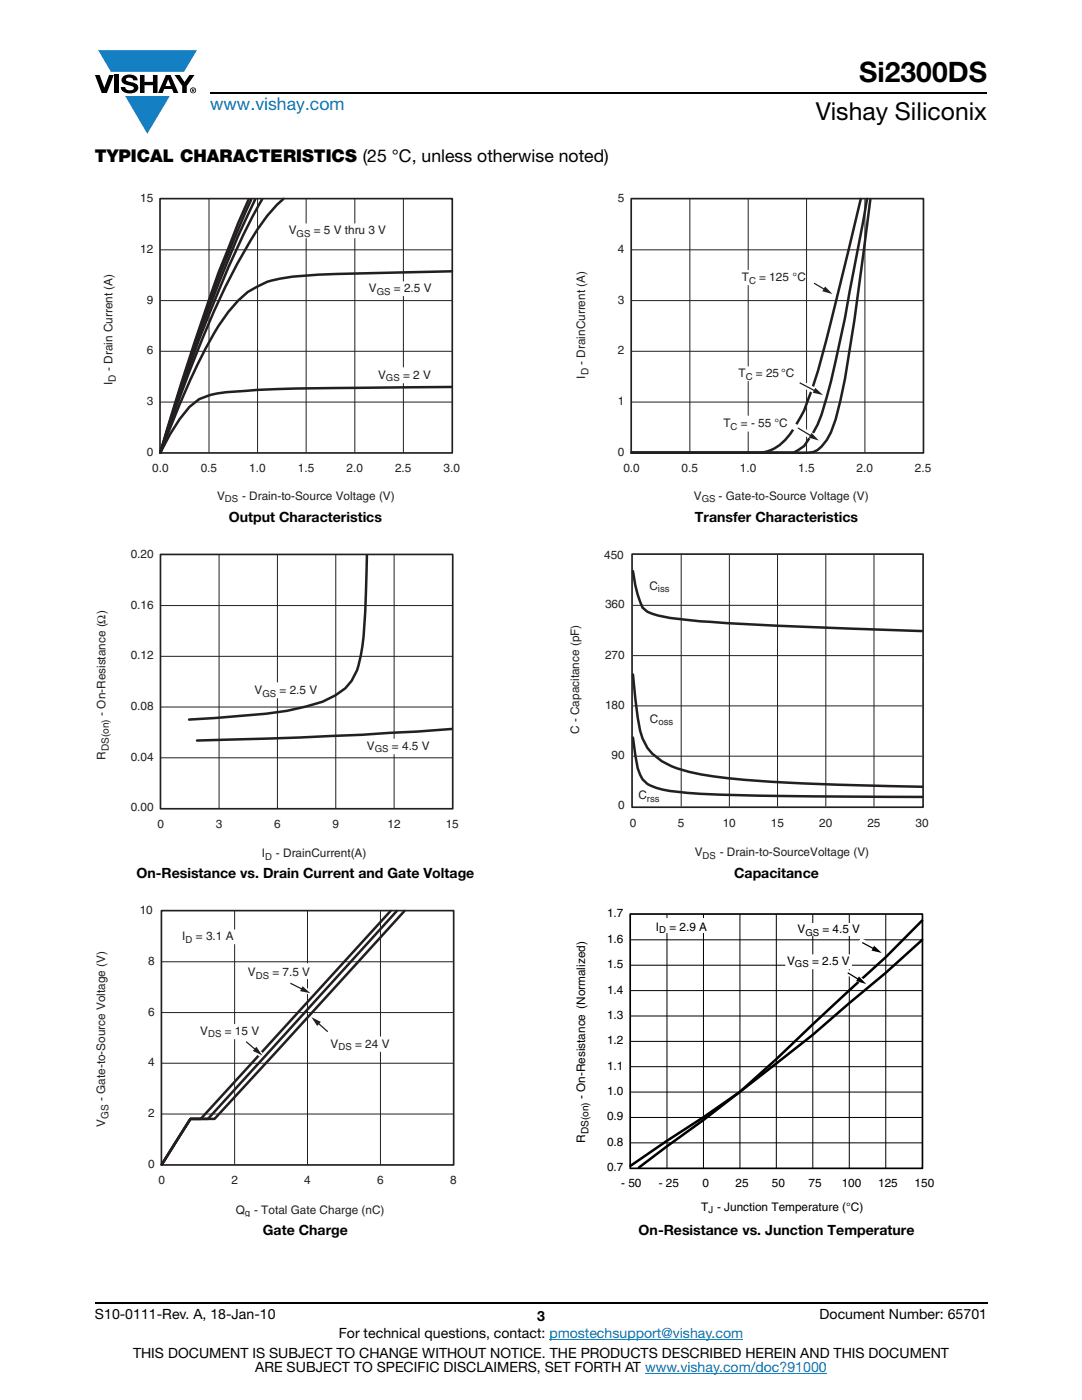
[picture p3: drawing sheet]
<svg xmlns="http://www.w3.org/2000/svg" width="216mm" height="279mm" viewBox="0 0 216 279" stroke-linecap="round" stroke-linejoin="round" font-family="sans-serif">
<g fill="#147fc3">
<path d="M19.6 10h19.7l-2.6 4.3h-1.1h-13.5z"/>
<path d="M25 19.2h8.9l-4.5 7.5z"/>
</g>
<g fill="#000">
<path d="M18.9 15h1l.9 2.5 1-2.5h.9l-1.4 3.6h-1zM22.9 15h.9v3.6h-.9zM24.6 15.3a2.1 2.1 0 0 1 2.8 .3l.1 .4h-.9a.79 .79 0 0 0-.7-.5 .79 .79 0 0 0-.8 .4l.3 .3 1 .2a1.08 1.08 0 0 1 1.2 1 1.08 1.08 0 0 1-1.1 1.2 1.73 1.73 0 0 1-2.4-1.2h.9a.96 .96 0 0 0 .8 .6 .96 .96 0 0 0 .9-.4 1.31 1.31 0 0 0-1.2-.6 1.03 1.03 0 0 1-1.1-.6 1.03 1.03 0 0 1 .2-1.1zM27.9 15h.9v1.3h1.7v-1.3h.9v3.6h-.9v-1.6h-1.7v1.6h-.9zM34.8 15h1.1l.9 1.4 1-1.4h1l-1.5 2.2v1.4h-.9v-1.4z"/>
<path d="M33.6 15.9l.5 1.3h-1.1zM33.1 15l-1.6 3.6h1l.3-.8h1.5l.3 .8h1l-1.6-3.6z"/>
<path d="M38.4 17.8h.2v.2h-.2zM38.3 17.7v.7h.1v-.3l.4 .3-.2-.3 .2-.2-.1-.2z"/>
<path d="M38.1 18a.46 .46 0 0 1 .9 0 .46 .46 0 0 1-.9 0zM37.9 18a.6 .6 0 0 0 1.2 0 .6 .6 0 0 0-1.2 0z"/>
</g>
<path d="M42 18.6h155M18.9 260h178.1" fill="none" stroke="#000" stroke-width=".36"/>
<path d="M109.6 267.3h38.7M128.7 274h36.3" fill="none" stroke="#007ec4" stroke-width=".2"/>
<path d="M20.4 38.4h71.4v62.1h-71.4z" fill="#fff"/>
<path d="M41.7 39.7v50.7M51.4 39.7v50.7M61.1 39.7v50.7M70.8 39.7v50.7M80.5 39.7v50.7M32 60h58.2M32 49.9h58.2M32 70.1h58.2M32 80.2h58.2" fill="none" stroke="#231f20" stroke-width=".2"/>
<path d="M49.6 39.8l-.2 .4a344.6 344.6 0 0 0-12.2 33l-5.2 17.1M50.1 39.8l-2.6 5.9-3.9 9.7a564 564 0 0 0-9.7 28.6l-1.9 6.3M50.9 39.8a322.7 322.7 0 0 0-17 44.4l-1.9 6.1M52.3 39.7l-2.5 4.7a257.7 257.7 0 0 0-13.9 34.3l-3.9 11.6M56.6 39.7a41.9 41.9 0 0 0-8.3 11.3 204.2 204.2 0 0 0-13.5 31.2l-2.8 8.1M90.2 54.1l-14.3 .4a180.9 180.9 0 0 0-19.2 1 15.4 15.4 0 0 0-11.1 6.7 81.1 81.1 0 0 0-8.3 15.2l-5.3 12.9M90.1 77.2l-29.7 .3-10.9 .5a36.6 36.6 0 0 0-7.8 .9l-2 .8-1.9 1.5-1.9 2.4-2 3.1-1.9 3.6" fill="none" stroke="#231f20" stroke-width=".5"/>
<path d="M31.9 39.6h58.3v50.8h-58.3z" fill="none" stroke="#231f20" stroke-width=".34"/>
<path d="M57.5 44.8h19.9v2.6h-19.9z" fill="#fff"/>
<path d="M57.5 44.8h19.9v2.6h-19.9z" fill="none" stroke="#fff" stroke-width=".34"/>
<path d="M75.2 73.5h11.6v2.8h-11.6z" fill="#fff"/>
<path d="M75.2 73.5h11.6v2.8h-11.6z" fill="none" stroke="#fff" stroke-width=".34"/>
<path d="M73.4 56.3h13.6v2.6h-13.6z" fill="#fff"/>
<path d="M73.4 56.3h13.6v2.6h-13.6z" fill="none" stroke="#fff" stroke-width=".34"/>
<path d="M19 109.6h72.6v62.1h-72.6z" fill="#fff"/>
<path d="M43.7 110.7v50.7M55.4 110.7v50.7M67 110.7v50.7M78.6 110.7v50.7M32.1 131h58.2M32.1 120.9h58.2M32.1 151.2h58.2M32.1 141.1h58.2" fill="none" stroke="#231f20" stroke-width=".2"/>
<path d="M73.2 110.8v.8a232.2 232.2 0 0 1-.8 17l-.2 1.3a16.2 16.2 0 0 1-2 6l-1.3 1.5-2 1.4-2.5 1.2a57.6 57.6 0 0 1-16.1 2.8l-10.6 .8M90.2 145.5a851.4 851.4 0 0 1-50.9 2.3" fill="none" stroke="#231f20" stroke-width=".5"/>
<path d="M32 110.6h58.3v50.8h-58.3z" fill="none" stroke="#231f20" stroke-width=".34"/>
<path d="M50.6 136.4h12.9v2.8h-12.9z" fill="#fff"/>
<path d="M50.6 136.4h12.9v2.8h-12.9z" fill="none" stroke="#fff" stroke-width=".34"/>
<path d="M72.8 147.6h13.2v2.8h-13.2z" fill="#fff"/>
<path d="M72.8 147.6h13.2v2.8h-13.2z" fill="none" stroke="#fff" stroke-width=".34"/>
<path d="M18.9 180.8h72.2v62h-72.2z" fill="#fff"/>
<path d="M32.3 191.9h58.2M46.8 181.8v50.7M61.4 181.8v50.7M75.9 181.8v50.7M32.3 212.2h58.2M32.3 202.1h58.2M32.3 222.3h58.2" fill="none" stroke="#231f20" stroke-width=".2"/>
<path d="M77.9 181.8l-37.8 41.5h-2.1l-5.7 9.1M79.2 181.8l-37.7 41.5h-3.5l-5.7 9.1M80.7 181.8l-37.9 41.5h-4.8l-5.7 9.1" fill="none" stroke="#231f20" stroke-width=".5"/>
<path d="M32.2 181.7h58.3v50.8h-58.3z" fill="none" stroke="#231f20" stroke-width=".34"/>
<path d="M36.2 185.7h10.8v2.6h-10.8z" fill="#fff"/>
<path d="M36.2 185.7h10.8v2.6h-10.8z" fill="none" stroke="#fff" stroke-width=".34"/>
<path d="M61.8 203.4l.8-.7 3.6 3.4-.7 .7z" fill-rule="evenodd" fill="#fff"/>
<path d="M61.8 203.4l.8-.7 3.6 3.4-.7 .7z" fill="none" stroke="#fff" stroke-width=".34"/>
<path d="M65.7 207h12.2v2.7h-12.2z" fill="#fff"/>
<path d="M65.7 207h12.2v2.7h-12.2z" fill="none" stroke="#fff" stroke-width=".34"/>
<path d="M57.7 195.7l4.6 1.9-.4 1-4.6-2z" fill-rule="evenodd" fill="#fff"/>
<path d="M47.9 192.4h15.3v2.8h-15.3z" fill="#fff"/>
<path d="M47.9 192.4h15.3v2.8h-15.3z" fill="none" stroke="#fff" stroke-width=".34"/>
<path d="M48.2 207.5l.7-.7 3.6 3.4-.7 .7z" fill-rule="evenodd" fill="#fff"/>
<path d="M39.8 204.5h12v2.7h-12z" fill="#fff"/>
<path d="M39.8 204.5h12v2.7h-12z" fill="none" stroke="#fff" stroke-width=".34"/>
<path d="M63.4 204.1l2 1.8" fill="none" stroke="#231f20" stroke-width=".25"/>
<path d="M62.1 203l1.9 .9-.7 .9z" fill="#231f20"/>
<path d="M49.2 207.9l1.9 1.7" fill="none" stroke="#231f20" stroke-width=".25"/>
<path d="M51.2 208.9l1.2 1.7-2-.9z" fill="#231f20"/>
<path d="M57.9 196.2l2.6 1.3" fill="none" stroke="#231f20" stroke-width=".25"/>
<path d="M60.4 196.8l1.5 1.4-2-.4z" fill="#231f20"/>
<path d="M114.8 38.4h71v62.1h-71z" fill="#fff"/>
<path d="M137.7 39.7v50.7M149.3 39.7v50.7M160.9 39.7v50.7M172.6 39.7v50.7M126 60h58.2M126 49.9h58.2M126 70.1h58.2M126 80.2h58.2" fill="none" stroke="#231f20" stroke-width=".2"/>
<path d="M171.8 39.7l-7.5 30.5a95.1 95.1 0 0 1-3.8 11.7 19.8 19.8 0 0 1-5.3 7.2l-2.1 1-1.2 .2h-25.9M173 39.7l-2.5 13.7a338.6 338.6 0 0 1-5.5 25.8 22.6 22.6 0 0 1-4.5 9.8l-2.1 1.3h-32.4M173.7 39.8a646.9 646.9 0 0 1-5.1 35.8l-1.9 8.1a10.7 10.7 0 0 1-3.6 6.1l-.8 .4-1 .1h-35.3" fill="none" stroke="#231f20" stroke-width=".5"/>
<path d="M125.9 39.6h58.4v50.8h-58.4z" fill="none" stroke="#231f20" stroke-width=".34"/>
<path d="M159.5 75.7l5.2 2.7-.6 1-5.2-2.7z" fill-rule="evenodd" fill="#fff"/>
<path d="M147.2 73.3h11.5v2.6h-11.5z" fill="#fff"/>
<path d="M147.2 73.3h11.5v2.6h-11.5z" fill="none" stroke="#fff" stroke-width=".34"/>
<path d="M162.4 55.8l4.2 2.6-.5 .9-4.2-2.5z" fill-rule="evenodd" fill="#fff"/>
<path d="M147.7 54h12.7v2.8h-12.7z" fill="#fff"/>
<path d="M147.7 54h12.7v2.8h-12.7z" fill="none" stroke="#fff" stroke-width=".34"/>
<path d="M144.1 83.1h12.7v2.9h-12.7z" fill="#fff"/>
<path d="M144.1 83.1h12.7v2.9h-12.7z" fill="none" stroke="#fff" stroke-width=".34"/>
<path d="M158.4 84.4l5.7 3-.7 1.1-5.6-3z" fill-rule="evenodd" fill="#fff"/>
<g fill="#fff">
<path d="M159.6 76.4l3.1 1.7z"/>
<path d="M162.7 77.2l2 1.9-2.7-.6z"/>
</g>
<path d="M159.6 76.4l3.1 1.7" fill="none" stroke="#231f20" stroke-width=".25"/>
<path d="M162.7 77.4l1.5 1.4-2-.4z" fill="#231f20"/>
<g fill="#fff">
<path d="M162.4 56.5l2.3 1.3z"/>
<path d="M164.6 57l2 2-2.7-.8z"/>
</g>
<path d="M162.4 56.5l2.3 1.3" fill="none" stroke="#231f20" stroke-width=".25"/>
<path d="M164.6 57.2l1.5 1.5-2-.6z" fill="#231f20"/>
<path d="M159.3 85.4l2.7 1.7" fill="none" stroke="#231f20" stroke-width=".25"/>
<path d="M161.9 86.4l1.5 1.5-2-.6z" fill="#231f20"/>
<path d="M113.6 109.6h71.7v62.1h-71.7z" fill="#fff"/>
<path d="M135.9 110.8v50.2M145.5 110.8v50.2M155.1 110.8v50.2M164.8 110.8v50.2M174.4 110.8v50.2M126.3 130.8h57.8M126.3 120.8h57.8M126.3 150.9h57.8M126.3 140.9h57.8" fill="none" stroke="#231f20" stroke-width=".2"/>
<path d="M126.3 114a23.5 23.5 0 0 0 1.9 7.3 8.2 8.2 0 0 0 4.8 1.9 289.7 289.7 0 0 0 27.2 1.9l23.8 .8M126.3 134.6l.9 8.6a10.9 10.9 0 0 0 4.9 8.7 29.6 29.6 0 0 0 10.5 3.1 395.9 395.9 0 0 0 39.7 2h1.7M126.3 147.2l.5 3.5a7.5 7.5 0 0 0 2.4 5.8 21 21 0 0 0 8.5 1.8l5.9 .3 9 .2 31.4 .2" fill="none" stroke="#231f20" stroke-width=".5"/>
<path d="M126.1 110.6h58.1v50.5h-58.1z" fill="none" stroke="#231f20" stroke-width=".34"/>
<path d="M114.7 181.1h71.7v61.4h-71.7z" fill="#fff"/>
<g fill="none" stroke="#000" stroke-width=".2">
<path d="M125.8 197.7h58.2M125.8 192.6h58.2M125.8 187.6h58.2M133.1 182.5v50.6M140.4 182.5v50.6M147.6 182.5v50.6M154.9 182.5v50.6M162.2 182.5v50.6M169.5 182.5v50.6M176.7 182.5v50.6M125.8 217.9h58.2M125.8 212.9h58.2"/>
<path d="M125.8 207.8h58.2M125.8 202.8h58.2M125.8 228.1h58.2M125.8 223h58.2"/>
</g>
<path d="M184 183.7l-7.3 7.3-14.5 13.4-7.3 7-7.3 6.5-7.3 5.6-12.8 9.5M184 187.6l-7.3 6.6-7.3 6-7.2 6.3-14.6 11.4-7.3 5.1-7.2 4.7-7.3 5" fill="none" stroke="#000" stroke-width=".5"/>
<path d="M125.7 182.4h58.4v50.8h-58.4z" fill="none" stroke="#000" stroke-width=".34"/>
<g fill="#fff">
<path d="M171.8 187.2l4.6 2.7-.5 1-4.7-2.7z" fill-rule="evenodd"/>
<path d="M169.1 193.4l4.1 2.5-.5 1-4.1-2.6z" fill-rule="evenodd"/>
</g>
<g fill="#fff">
<path d="M158.9 184.3h13v2.6h-13z"/>
<path d="M156.9 190.6h12.9v2.7h-12.9z"/>
</g>
<path d="M156.9 190.6h12.9v2.7h-12.9z" fill="none" stroke="#fff" stroke-width=".34"/>
<path d="M129.2 183.3h14.5v2.9h-14.5z" fill="#fff"/>
<path d="M169.2 194.1l2.2 1.4M172.1 188.1l2.4 1.3" fill="none" stroke="#000" stroke-width=".25"/>
<path d="M171.4 194.9l1.5 1.5-2.1-.6zM174.4 188.7l1.6 1.5-2.1-.5z" fill="#000"/>
<text font-size="5.6" x="171.4" y="16.4">Si2300DS</text>
<text font-size="4.9" x="162.8" y="24">Vishay Siliconix</text>
<text font-size="3.5" fill="#007ec4" x="42" y="21.9">www.vishay.com</text>
<text font-size="3.5" x="18.9" y="32.3">TYPICAL CHARACTERISTICS (25 °C, unless otherwise noted)</text>
<g font-size="2.8">
<text x="45.7" y="104.1">Output Characteristics</text>
<text x="138.7" y="104.1">Transfer Characteristics</text>
<text x="27.2" y="175.3">On-Resistance vs. Drain Current and Gate Voltage</text>
<text x="146.5" y="175.3">Capacitance</text>
<text x="52.5" y="246.5">Gate Charge</text>
<text x="127.4" y="246.5">On-Resistance vs. Junction Temperature</text>
<text x="18.9" y="263.3">S10-0111-Rev. A, 18-Jan-10</text>
<text x="107.2" y="263.6">3</text>
<text x="163.6" y="263.3">Document Number: 65701</text>
<text x="67.6" y="267.1">For technical questions, contact: pmostechsupport@vishay.com</text>
<text x="26.5" y="271">THIS DOCUMENT IS SUBJECT TO CHANGE WITHOUT NOTICE. THE PRODUCTS DESCRIBED HEREIN AND THIS DOCUMENT</text>
<text x="50.9" y="273.8">ARE SUBJECT TO SPECIFIC DISCLAIMERS, SET FORTH AT www.vishay.com/doc?91000</text>
</g>
<g font-size="2.4" fill="#231f20">
<text x="28" y="40.3">15</text>
<text x="123.3" y="40.3">5</text>
<text x="57.6" y="46.8">V</text>
<text x="62.6" y="46.8">= 5 V thru 3 V</text>
<text x="28" y="50.4">12</text>
<text x="123.3" y="50.4">4</text>
<text x="73.6" y="58.3">V</text>
<text x="78.6" y="58.3">= 2.5 V</text>
<text x="148" y="56.1">T</text>
<text x="151.5" y="56.1">= 125 °C</text>
<text x="29.3" y="60.6">9</text>
<text x="123.3" y="60.6">3</text>
<text x="29.3" y="70.7">6</text>
<text x="123.3" y="70.7">2</text>
<text x="22.4" y="76.8" transform="rotate(-90 22.4 76.8)">I</text>
<text x="22.4" y="74" transform="rotate(-90 22.4 74)">- Drain Current (A)</text>
<text x="75.4" y="75.6">V</text>
<text x="80.4" y="75.6">= 2 V</text>
<text x="116.8" y="75.5" transform="rotate(-90 116.8 75.5)">I</text>
<text x="116.8" y="72.8" transform="rotate(-90 116.8 72.8)">- DrainCurrent (A)</text>
<text x="147.4" y="75.3">T</text>
<text x="150.8" y="75.3">= 25 °C</text>
<text x="29.3" y="80.8">3</text>
<text x="123.3" y="80.8">1</text>
<text x="144.3" y="85.3">T</text>
<text x="147.8" y="85.3">= - 55 °C</text>
<text x="29.3" y="90.9">0</text>
<text x="30.4" y="94.2">0.0</text>
<text x="40" y="94.2">0.5</text>
<text x="49.7" y="94.2">1.0</text>
<text x="59.4" y="94.2">1.5</text>
<text x="69.1" y="94.2">2.0</text>
<text x="78.8" y="94.2">2.5</text>
<text x="88.5" y="94.2">3.0</text>
<text x="123.3" y="90.9">0</text>
<text x="124.4" y="94.2">0.0</text>
<text x="136" y="94.2">0.5</text>
<text x="147.6" y="94.2">1.0</text>
<text x="159.3" y="94.2">1.5</text>
<text x="170.9" y="94.2">2.0</text>
<text x="182.6" y="94.2">2.5</text>
<text x="43.3" y="99.7">V</text>
<text x="48.3" y="99.7">- Drain-to-Source Voltage (V)</text>
<text x="138.4" y="99.7">V</text>
<text x="143.4" y="99.7">- Gate-to-Source Voltage (V)</text>
<text x="26.1" y="111.3">0.20</text>
<text x="120.6" y="111.5">450</text>
<text x="129.6" y="117.7">C</text>
<text x="26.1" y="121.4">0.16</text>
<text x="120.7" y="121.4">360</text>
<text x="26.1" y="131.6">0.12</text>
<text x="120.7" y="131.4">270</text>
<text x="21" y="142.9" transform="rotate(-90 21 142.9)">- On-Resistance (Ω)</text>
<text x="26.1" y="141.7">0.08</text>
<text x="50.8" y="138.5">V</text>
<text x="55.8" y="138.5">= 2.5 V</text>
<text x="120.7" y="141.5">180</text>
<text x="73.2" y="149.7">V</text>
<text x="78.2" y="149.7">= 4.5 V</text>
<text x="115.6" y="146.5" transform="rotate(-90 115.6 146.5)">C - Capacitance (pF)</text>
<text x="129.7" y="144.2">C</text>
<text x="21" y="151.6" transform="rotate(-90 21 151.6)">R</text>
<text x="26.1" y="151.8">0.04</text>
<text x="122" y="151.5">90</text>
<text x="26.1" y="161.9">0.00</text>
<text x="123.3" y="161.5">0</text>
<text x="127.4" y="159.6">C</text>
<text x="31.4" y="165.2">0</text>
<text x="43.1" y="165.2">3</text>
<text x="54.7" y="165.2">6</text>
<text x="66.3" y="165.2">9</text>
<text x="77.3" y="165.2">12</text>
<text x="88.9" y="165.2">15</text>
<text x="125.7" y="165">0</text>
<text x="135.3" y="165">5</text>
<text x="144.2" y="165">10</text>
<text x="153.8" y="165">15</text>
<text x="163.5" y="165">20</text>
<text x="173.1" y="165">25</text>
<text x="182.7" y="165">30</text>
<text x="52.3" y="171">I</text>
<text x="55.1" y="171">- DrainCurrent(A)</text>
<text x="138.6" y="170.9">V</text>
<text x="143.6" y="170.9">- Drain-to-SourceVoltage (V)</text>
<text x="27.9" y="182.5">10</text>
<text x="36.4" y="187.7">I</text>
<text x="39.1" y="187.7">= 3.1 A</text>
<text x="29.6" y="192.5">8</text>
<text x="49.5" y="194.8">V</text>
<text x="54.4" y="194.8">= 7.5 V</text>
<text x="29.6" y="202.7">6</text>
<text x="40" y="206.5">V</text>
<text x="44.9" y="206.5">= 15 V</text>
<text x="66" y="209.1">V</text>
<text x="70.9" y="209.1">= 24 V</text>
<text x="29.6" y="212.8">4</text>
<text x="21" y="219.8" transform="rotate(-90 21 219.8)">- Gate-to-Source Voltage (V)</text>
<text x="21" y="224.9" transform="rotate(-90 21 224.9)">V</text>
<text x="29.6" y="222.9">2</text>
<text x="29.6" y="233">0</text>
<text x="31.6" y="236.3">0</text>
<text x="46.2" y="236.3">2</text>
<text x="60.7" y="236.3">4</text>
<text x="75.3" y="236.3">6</text>
<text x="89.8" y="236.3">8</text>
<text x="47" y="242.2">Q</text>
<text x="50.7" y="242.2">- Total Gate Charge (nC)</text>
</g>
<g font-size="2.4">
<text x="121.1" y="183.1">1.7</text>
<text x="130.9" y="185.7">I</text>
<text x="133.6" y="185.7">= 2.9 A</text>
<text x="121.1" y="188.1">1.6</text>
<text x="159.1" y="186.2">V</text>
<text x="164.1" y="186.2">= 4.5 V</text>
<text x="121.1" y="193.2">1.5</text>
<text x="157.1" y="192.6">V</text>
<text x="162" y="192.6">= 2.5 V</text>
<text x="121.1" y="203.3">1.3</text>
<text x="121.1" y="198.3">1.4</text>
<text x="121.1" y="208.4">1.2</text>
<text x="121.1" y="213.5">1.1</text>
<text x="116.8" y="219.4" transform="rotate(-90 116.8 219.4)">- On-Resistance (Normalized)</text>
<text x="121.1" y="218.5">1.0</text>
<text x="121.1" y="223.6">0.9</text>
<text x="116.8" y="228.1" transform="rotate(-90 116.8 228.1)">R</text>
<text x="121.1" y="233.7">0.7</text>
<text x="121.1" y="228.7">0.8</text>
<text x="124" y="237">- 50</text>
<text x="131.4" y="237">- 25</text>
<text x="140.2" y="237">0</text>
<text x="146.8" y="237">25</text>
<text x="154" y="237">50</text>
<text x="161.3" y="237">75</text>
<text x="168" y="237">100</text>
<text x="175.2" y="237">125</text>
<text x="182.5" y="237">150</text>
<text x="139.9" y="241.6">T</text>
<text x="143.1" y="241.6">- Junction Temperature (°C)</text>
</g>
<g font-size="2" fill="#231f20">
<text x="23.1" y="76.2" transform="rotate(-90 23.1 76.2)">D</text>
<text x="117.4" y="74.8" transform="rotate(-90 117.4 74.8)">D</text>
<text x="21.7" y="149.9" transform="rotate(-90 21.7 149.9)">DS(on)</text>
<text x="21.6" y="223.3" transform="rotate(-90 21.6 223.3)">GS</text>
</g>
<text font-size="2" x="117.4" y="226.4" transform="rotate(-90 117.4 226.4)">DS(on)</text>
<g font-size="1.9" fill="#231f20">
<text x="59.2" y="47.3">GS</text>
<text x="75.2" y="58.8">GS</text>
<text x="149.5" y="56.6">C</text>
<text x="77" y="76.1">GS</text>
<text x="148.8" y="75.8">C</text>
<text x="145.8" y="85.8">C</text>
<text x="44.9" y="100.2">DS</text>
<text x="140" y="100.2">GS</text>
<text x="131.3" y="118.2">iss</text>
<text x="52.4" y="139">GS</text>
<text x="131.4" y="144.7">oss</text>
<text x="74.8" y="150.2">GS</text>
<text x="129.1" y="160.1">rss</text>
<text x="52.9" y="171.5">D</text>
<text x="140.2" y="171.4">DS</text>
<text x="37" y="188.2">D</text>
<text x="51.1" y="195.3">DS</text>
<text x="41.5" y="207">DS</text>
<text x="67.5" y="209.6">DS</text>
<text x="48.9" y="242.7">g</text>
</g>
<g font-size="1.9">
<text x="131.5" y="186.2">D</text>
<text x="160.7" y="186.7">GS</text>
<text x="158.6" y="193.1">GS</text>
<text x="141.4" y="242.1">J</text>
</g>
</svg>
